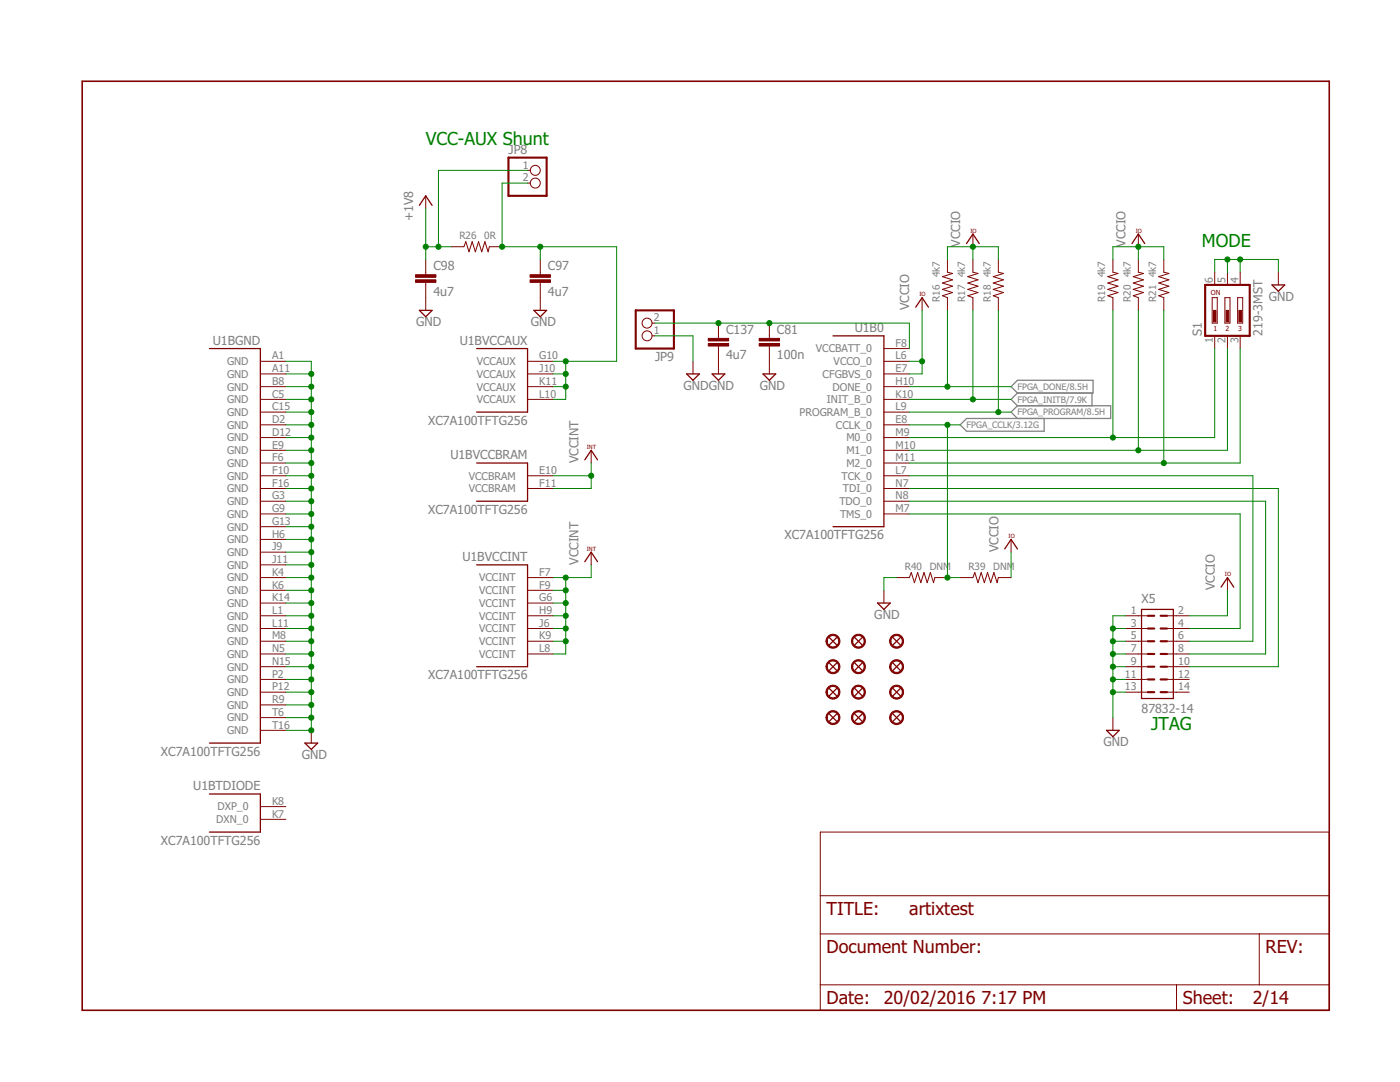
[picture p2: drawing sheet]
<svg xmlns="http://www.w3.org/2000/svg" width="279mm" height="216mm" viewBox="0 0 279 216" stroke-linecap="round" stroke-linejoin="round" font-family="sans-serif">
<path d="M201.8 77.2l1.3-1.3h15v2.5h-15zM203.1 78.4l-1.3 1.3 1.3 1.3M217.9 78.4v2.6M203.1 81h18.6v2.5h-28.8l-1.3 1.3 1.3 1.2h15.5v-2.5M203.1 81l-1.3 1.2 1.3 1.3" fill="none" stroke="#808080" stroke-width=".25"/>
<path d="M16.4 16.2h248.9v185.4h-248.9z" fill="none" stroke="#800000" stroke-width=".32"/>
<g fill="none" stroke="#800000" stroke-width=".2">
<path d="M85 39.1v2.5M105.3 34h.6M105.3 36.5h.6M85 51.8v3M85 56.3v5.6M90 49.2h2.6l.4-1 .6 2 .6-2 .7 2 .6-2 .6 2 .7-2 .6 2 .3-1h2.5M107.8 51.8v3M107.8 56.3v5.6M184 59.4v2.5M189.1 51.8v2.5l1 .3-2 .6 2 .6-2 .7 2 .6-2 .6 2 .7-2 .6 1 .4v2.5M194.2 51.8v2.5l1 .3-2.1 .6 2.1 .6-2.1 .7 2.1 .6-2.1 .6 2.1 .7-2.1 .6 1.1 .4v2.5M194.2 46.7v2.5"/>
<path d="M199.2 51.8v2.5l1.1 .3-2.1 .6 2.1 .6-2.1 .7 2.1 .6-2.1 .6 2.1 .7-2.1 .6 1 .4v2.5M222.1 51.8v2.5l1 .3-2 .6 2 .6-2 .7 2 .6-2 .6 2 .7-2 .6 1 .4v2.5M227.2 51.8v2.5l1 .3-2 .6 2 .6-2 .7 2 .6-2 .6 2 .7-2 .6 1 .4v2.5M227.2 46.7v2.5M232.3 51.8v2.5l1 .3-2.1 .6 2.1 .6-2.1 .7 2.1 .6-2.1 .6 2.1 .7-2.1 .6 1.1 .4v2.5M241.9 59.4h1v5.1h-1zM242.4 54.3v2.6M244.5 59.4h1v5.1h-1zM245 54.3v2.6M247 59.4h1v5.1h-1zM247.5 54.3v2.6M255.1 54.3v2.6"/>
<path d="M52 72.1h5M52 74.6h5M52 77.2h5M52 79.7h5M105.3 72.1h5.1M105.3 74.6h5.1M105.3 77.2h5.1M105.3 79.7h5.1M130.1 64.5h.6M130.1 67h.6M138.3 72.1v2.5M143.4 64.5v3"/>
<path d="M143.4 69v5.6M153.5 64.5v3M153.5 69v5.6M176.4 72.1h5.1M176.4 74.6h5.1M176.4 77.2h5.1M176.4 79.7h5.1M176.4 69.6h5.1M242.4 67v2.6M245 67v2.6M247.5 67v2.6M52 82.2h5"/>
<path d="M52 84.8h5M52 87.3h5M52 89.9h5M52 92.4h5M52 94.9h5M52 97.5h5M105.3 94.9h5.1M105.3 97.5h5.1M118 89.9v2.5M176.4 82.2h5.1M176.4 84.8h5.1M176.4 87.3h5.1"/>
<path d="M176.4 89.9h5.1M176.4 92.4h5.1M176.4 94.9h5.1M176.4 97.5h5.1M52 100h5M52 102.6h5M52 105.1h5M52 107.6h5M52 110.2h5M52 112.7h5M52 115.3h5M52 117.8h5"/>
<path d="M105.3 115.3h5.1M105.3 117.8h5.1M118 110.2v2.5M176.4 100h5.1M176.4 102.6h5.1M176.4 117.8v2.5M178.9 115.3h2.6l.4-1.1 .6 2.1 .6-2.1 .7 2.1 .6-2.1 .6 2.1 .7-2.1 .6 2.1 .3-1h2.5M191.6 115.3h2.6l.3-1.1 .7 2.1 .6-2.1 .6 2.1 .7-2.1 .6 2.1 .7-2.1 .6 2.1 .2-1h2.6M201.8 107.6v2.6M245 115.3v2.5M52 120.3h5M52 122.9h5"/>
<path d="M52 125.4h5M52 128h5M52 130.5h5M52 133h5M52 135.6h5M52 138.1h5M105.3 120.3h5.1M105.3 122.9h5.1M105.3 125.4h5.1M105.3 128h5.1M105.3 130.5h5.1M224.6 122.9h4.5"/>
<path d="M224.6 125.4h4.5M224.6 128h4.5M224.6 130.5h4.5M224.6 133h4.5M224.6 135.6h4.5M224.6 138.1h4.5M232.9 122.9h4.4M232.9 125.4h4.4M232.9 128h4.4M232.9 130.5h4.4M232.9 133h4.4M232.9 135.6h4.4"/>
<path d="M232.9 138.1h4.4M52 140.7h5M52 143.2h5M52 145.7h5M62.1 145.7v2.6M222.1 143.2v2.5M52 161h5M52 163.5h5M163.7 166h101.6v35.6h-101.6zM163.7 178.7h101.6M163.7 186.4h101.6M163.7 196.5h101.6"/>
<path d="M234.8 196.5v5.1M251.3 186.4v10.1"/>
<circle cx="106.8" cy="34" r=".99"/>
<circle cx="106.8" cy="36.5" r=".99"/>
<circle cx="129.1" cy="67" r=".99"/>
<circle cx="129.1" cy="64.5" r=".99"/>
</g>
<g fill="none" stroke="#800000" stroke-width=".25">
<path d="M83.7 41l1.3-1.9 1.2 1.9M192.9 48.6l1.3-1.9 1.2 1.9M225.9 48.6l1.3-1.9 1.3 1.9M253.9 56.9h2.5l-1.3 1.2zM41.8 69.6h10.2v78.7h-10.2M83.7 61.9h2.5l-1.2 1.3zM95.1 69.6h10.2v12.6h-10.2M106.6 61.9h2.5l-1.3 1.3zM137 74.6h2.6l-1.3 1.3zM142.1 74.6h2.6l-1.3 1.3zM152.3 74.6h2.5l-1.3 1.3zM166.2 67h10.2v38.1h-10.2"/>
<path d="M182.8 61.3l1.2-1.9 1.3 1.9M95.1 92.4h10.2v7.6h-10.2M116.7 91.8l1.3-1.9 1.3 1.9M95.1 112.7h10.2v20.3h-10.2M116.7 112.1l1.3-1.9 1.3 1.9M200.5 109.5l1.3-1.9 1.3 1.9M243.7 117.2l1.3-1.9 1.2 1.9M165.5 132.3l1.5 1.5M165.5 127.2l1.5 1.5M165.5 137.4l1.5 1.5M167 132.3l-1.5 1.5M167 127.2l-1.5 1.5"/>
<path d="M167 137.4l-1.5 1.5M170.6 137.4l1.5 1.5M170.6 132.3l1.5 1.5M170.6 127.2l1.5 1.5M172.1 127.2l-1.5 1.5M172.1 132.3l-1.5 1.5M172.1 137.4l-1.5 1.5M175.1 120.3h2.6l-1.3 1.3zM178.2 127.2l1.5 1.5M178.2 132.3l1.5 1.5M178.2 137.4l1.5 1.5M179.7 127.2l-1.5 1.5"/>
<path d="M179.7 132.3l-1.5 1.5M179.7 137.4l-1.5 1.5M227.8 121.6h6.4v17.8h-6.4zM41.8 158.4h10.2v7.6h-10.2M60.9 148.3h2.5l-1.3 1.2zM165.5 142.4l1.5 1.6M167 142.4l-1.5 1.6M170.6 142.4l1.5 1.6M172.1 142.4l-1.5 1.6M178.2 142.4l1.5 1.6M179.7 142.4l-1.5 1.6M220.8 145.7h2.6l-1.3 1.3z"/>
</g>
<g fill="#800000" stroke="#800000" stroke-width=".2">
<path d="M165.2 132.1a1.39 1.39 0 0 1 2.2 .2 1.39 1.39 0 0 1-.8 2.1 1.39 1.39 0 0 1-1.8-1.4h.3a1.14 1.14 0 0 1 1.7-.9 1.14 1.14 0 0 1 .1 1.9 1.14 1.14 0 0 1-1.8-.7v-.3h-.3z" fill-rule="evenodd"/>
<path d="M165.2 127a1.39 1.39 0 0 1 2.2 .2 1.39 1.39 0 0 1-.8 2.1 1.39 1.39 0 0 1-1.8-1.3h.3a1.14 1.14 0 0 1 1.7-1 1.14 1.14 0 0 1 .1 1.9 1.14 1.14 0 0 1-1.8-.7v-.2h-.3z" fill-rule="evenodd"/>
<path d="M165.2 137.2a1.39 1.39 0 0 1 2.2 .2 1.39 1.39 0 0 1-.8 2.1 1.39 1.39 0 0 1-1.8-1.4h.3a1.14 1.14 0 0 1 1.7-.9 1.14 1.14 0 0 1 .1 1.9 1.14 1.14 0 0 1-1.8-.7v-.3h-.3z" fill-rule="evenodd"/>
<path d="M165.2 142.2a1.39 1.39 0 0 1 2.2 .3 1.39 1.39 0 0 1-.8 2 1.39 1.39 0 0 1-1.8-1.3h.3a1.14 1.14 0 0 1 1.7-1 1.14 1.14 0 0 1 .1 2 1.14 1.14 0 0 1-1.8-.7v-.3h-.3z" fill-rule="evenodd"/>
<path d="M170.3 127a1.39 1.39 0 0 1 2.2 .2 1.39 1.39 0 0 1-.8 2.1 1.39 1.39 0 0 1-1.8-1.3h.3a1.14 1.14 0 0 1 1.7-1 1.14 1.14 0 0 1 .1 1.9 1.14 1.14 0 0 1-1.8-.7v-.2h-.3z" fill-rule="evenodd"/>
<path d="M170.3 132.1a1.39 1.39 0 0 1 2.2 .2 1.39 1.39 0 0 1-.8 2.1 1.39 1.39 0 0 1-1.8-1.4h.3a1.14 1.14 0 0 1 1.7-.9 1.14 1.14 0 0 1 .1 1.9 1.14 1.14 0 0 1-1.8-.7v-.3h-.3z" fill-rule="evenodd"/>
<path d="M170.3 137.2a1.39 1.39 0 0 1 2.2 .2 1.39 1.39 0 0 1-.8 2.1 1.39 1.39 0 0 1-1.8-1.4h.3a1.14 1.14 0 0 1 1.7-.9 1.14 1.14 0 0 1 .1 1.9 1.14 1.14 0 0 1-1.8-.7v-.3h-.3z" fill-rule="evenodd"/>
<path d="M170.3 142.2a1.39 1.39 0 0 1 2.2 .3 1.39 1.39 0 0 1-.8 2 1.39 1.39 0 0 1-1.8-1.3h.3a1.14 1.14 0 0 1 1.7-1 1.14 1.14 0 0 1 .1 2 1.14 1.14 0 0 1-1.8-.7v-.3h-.3z" fill-rule="evenodd"/>
<path d="M177.9 127a1.4 1.4 0 0 1 2.2 .2 1.4 1.4 0 0 1-.8 2.1 1.4 1.4 0 0 1-1.8-1.3h.3a1.14 1.14 0 0 1 1.7-1 1.14 1.14 0 0 1 .1 1.9 1.14 1.14 0 0 1-1.8-.7v-.2h-.3z" fill-rule="evenodd"/>
<path d="M177.9 132.1a1.4 1.4 0 0 1 2.2 .2 1.4 1.4 0 0 1-.8 2.1 1.4 1.4 0 0 1-1.8-1.4h.3a1.14 1.14 0 0 1 1.7-.9 1.14 1.14 0 0 1 .1 1.9 1.14 1.14 0 0 1-1.8-.7v-.3h-.3z" fill-rule="evenodd"/>
<path d="M177.9 142.2a1.4 1.4 0 0 1 2.2 .2 1.4 1.4 0 0 1-.8 2.1 1.4 1.4 0 0 1-1.8-1.3h.3a1.14 1.14 0 0 1 1.7-1 1.14 1.14 0 0 1 .1 2 1.14 1.14 0 0 1-1.8-.7v-.3h-.3z" fill-rule="evenodd"/>
<path d="M177.9 137.2a1.4 1.4 0 0 1 2.2 .2 1.4 1.4 0 0 1-.8 2 1.4 1.4 0 0 1-1.8-1.3h.3a1.14 1.14 0 0 1 1.7-.9 1.14 1.14 0 0 1 .1 1.9 1.14 1.14 0 0 1-1.8-.7v-.3h-.3z" fill-rule="evenodd"/>
</g>
<g fill="none" stroke="#800000" stroke-width=".42">
<path d="M101.5 31.5h7.6v7.6h-7.6zM240.5 56.9h8.9v10.1h-8.9zM126.9 61.9h7.6v7.7h-7.6zM229.1 122.9h1.3M229.1 125.4h1.3M229.1 128h1.3M229.1 130.5h1.3M229.1 133h1.3M229.1 135.6h1.3M229.1 138.1h1.3M231.6 122.9h1.3M231.6 125.4h1.3"/>
<path d="M231.6 128h1.3M231.6 130.5h1.3M231.6 133h1.3M231.6 135.6h1.3M231.6 138.1h1.3"/>
</g>
<g fill="#800000" stroke="#800000" stroke-width=".2">
<path d="M242.2 61.9h.5v2.3h-.5z"/>
<path d="M244.7 61.9h.5v2.3h-.5z"/>
<path d="M247.2 61.9h.6v2.3h-.6z"/>
<path d="M105.8 55.8h4.1v.5h-4.1z"/>
<path d="M105.8 54.8h4.1v.5h-4.1z"/>
<path d="M82.9 55.8h4.1v.5h-4.1z"/>
<path d="M82.9 54.8h4.1v.5h-4.1z"/>
<path d="M151.5 68.5h4.1v.5h-4.1z"/>
<path d="M151.5 67.5h4.1v.5h-4.1z"/>
<path d="M141.4 68.5h4v.5h-4z"/>
<path d="M141.4 67.5h4v.5h-4z"/>
</g>
<g fill="none" stroke="#008000" stroke-width=".2">
<path d="M105.3 36.5h-5.1v12.7h22.9v22.9h-12.7M105.3 34h-17.8v15.2M85 49.2h5M85 41.6v10.2M107.8 49.2v2.6M189.1 51.8v-2.6h10.1v2.6M194.2 49.2v2.6M222.1 51.8v-2.6h10.2v2.6M227.2 49.2v2.6M242.4 54.3v-2.5h12.7v2.5M245 51.8v2.5M247.5 51.8v2.5"/>
<path d="M57 72.1h5.1v73.6h-5.1M57 79.7h5.1M57 77.2h5.1M57 74.6h5.1M110.4 77.2h2.5M110.4 74.6h2.5M112.9 72.1v7.6h-2.5M130.7 67h7.6v5.1M130.7 64.5h50.8v5.1M181.5 72.1h2.5M181.5 79.7h20.3M181.5 77.2h20.3"/>
<path d="M184 61.9v12.7h-2.5M189.1 61.9v15.3M194.2 61.9v17.8M199.2 61.9v20.3M222.1 61.9v25.4M227.2 61.9v28M232.3 61.9v30.5M242.4 69.6v17.7h-60.9M245 69.6v20.3h-63.5M247.5 69.6v22.8h-66M57 97.5h5.1M57 94.9h5.1"/>
<path d="M57 92.4h5.1M57 89.9h5.1M57 87.3h5.1M57 84.8h5.1M57 82.2h5.1M110.4 94.9h7.6M118 92.4v5.1h-7.6M181.5 97.5h73.6v35.5h-17.8M181.5 94.9h68.5v33.1h-12.7M181.5 84.8h10.1M181.5 82.2h20.3M189.1 84.8v30.5h2.5"/>
<path d="M57 117.8h5.1M57 115.3h5.1M57 112.7h5.1M57 110.2h5.1M57 107.6h5.1M57 105.1h5.1M57 102.6h5.1M57 100h5.1M110.4 117.8h2.5M112.9 115.3v15.2h-2.5M118 112.7v2.6h-7.6M178.9 115.3h-2.5v2.5"/>
<path d="M181.5 100h71.1v30.5h-15.3M181.5 102.6h66v22.8h-10.2M201.8 110.2v5.1M245 117.8v5.1h-7.7M57 138.1h5.1M57 135.6h5.1M57 133h5.1M57 130.5h5.1M57 128h5.1M57 125.4h5.1M57 122.9h5.1M57 120.3h5.1"/>
<path d="M110.4 128h2.5M110.4 125.4h2.5M110.4 122.9h2.5M110.4 120.3h2.5M222.1 138.1h2.5M222.1 135.6h2.5M222.1 133h2.5M222.1 130.5h2.5M222.1 128h2.5M222.1 125.4h2.5M224.6 122.9h-2.5v20.3M57 143.2h5.1"/>
<path d="M57 140.7h5.1"/>
</g>
<g fill="#008000" stroke="#008000" stroke-width=".2">
<circle cx="62.1" cy="143.2" r=".51"/>
<circle cx="62.1" cy="140.7" r=".51"/>
<circle cx="62.1" cy="138.1" r=".51"/>
<circle cx="62.1" cy="135.6" r=".51"/>
<circle cx="62.1" cy="133" r=".51"/>
<circle cx="62.1" cy="130.5" r=".51"/>
<circle cx="62.1" cy="128" r=".51"/>
<circle cx="62.1" cy="125.4" r=".51"/>
<circle cx="62.1" cy="122.9" r=".51"/>
<circle cx="62.1" cy="120.3" r=".51"/>
<circle cx="62.1" cy="117.8" r=".51"/>
<circle cx="62.1" cy="115.3" r=".51"/>
<circle cx="62.1" cy="112.7" r=".51"/>
<circle cx="62.1" cy="110.2" r=".51"/>
<circle cx="62.1" cy="107.6" r=".51"/>
<circle cx="62.1" cy="105.1" r=".51"/>
<circle cx="62.1" cy="102.6" r=".51"/>
<circle cx="62.1" cy="100" r=".51"/>
<circle cx="62.1" cy="97.5" r=".51"/>
<circle cx="62.1" cy="94.9" r=".51"/>
<circle cx="62.1" cy="92.4" r=".51"/>
<circle cx="62.1" cy="89.9" r=".51"/>
<circle cx="62.1" cy="87.3" r=".51"/>
<circle cx="62.1" cy="84.8" r=".51"/>
<circle cx="62.1" cy="82.2" r=".51"/>
<circle cx="62.1" cy="79.7" r=".51"/>
<circle cx="62.1" cy="77.2" r=".51"/>
<circle cx="62.1" cy="74.6" r=".51"/>
<circle cx="62.1" cy="145.7" r=".51"/>
<circle cx="222.1" cy="138.1" r=".51"/>
<circle cx="222.1" cy="135.6" r=".51"/>
<circle cx="222.1" cy="133" r=".51"/>
<circle cx="222.1" cy="130.5" r=".51"/>
<circle cx="222.1" cy="128" r=".51"/>
<circle cx="222.1" cy="125.4" r=".51"/>
<circle cx="245" cy="51.8" r=".51"/>
<circle cx="247.5" cy="51.8" r=".51"/>
<circle cx="118" cy="94.9" r=".51"/>
<circle cx="112.9" cy="117.8" r=".51"/>
<circle cx="112.9" cy="120.3" r=".51"/>
<circle cx="112.9" cy="122.9" r=".51"/>
<circle cx="112.9" cy="125.4" r=".51"/>
<circle cx="112.9" cy="128" r=".51"/>
<circle cx="112.9" cy="115.3" r=".51"/>
<circle cx="112.9" cy="74.6" r=".51"/>
<circle cx="112.9" cy="77.2" r=".51"/>
<circle cx="112.9" cy="72.1" r=".51"/>
<circle cx="107.8" cy="49.2" r=".51"/>
<circle cx="100.2" cy="49.2" r=".51"/>
<circle cx="222.1" cy="87.3" r=".51"/>
<circle cx="227.2" cy="89.9" r=".51"/>
<circle cx="232.3" cy="92.4" r=".51"/>
<circle cx="194.2" cy="79.7" r=".51"/>
<circle cx="199.2" cy="82.2" r=".51"/>
<circle cx="227.2" cy="49.2" r=".51"/>
<circle cx="194.2" cy="49.2" r=".51"/>
<circle cx="184" cy="72.1" r=".51"/>
<circle cx="189.1" cy="77.2" r=".51"/>
<circle cx="153.5" cy="64.5" r=".51"/>
<circle cx="143.4" cy="64.5" r=".51"/>
<circle cx="189.1" cy="84.8" r=".51"/>
<circle cx="189.1" cy="115.3" r=".51"/>
<circle cx="85" cy="49.2" r=".51"/>
<circle cx="87.5" cy="49.2" r=".51"/>
</g>
<g font-size="3.6" fill="#008000">
<text x="85" y="28.9">VCC-AUX Shunt</text>
<text x="239.9" y="49.2">MODE</text>
<text x="229.7" y="145.7">JTAG</text>
</g>
<g font-size="3.6" fill="#800000">
<text x="165" y="182.5">TITLE:</text>
<text x="181.5" y="182.5">artixtest</text>
<text x="165" y="190.2">Document Number:</text>
<text x="252.6" y="190.2">REV:</text>
<text x="165" y="200.3">Date:</text>
<text x="176.4" y="200.3">20/02/2016</text>
<text x="195.8" y="200.3">7:17 PM</text>
<text x="236.1" y="200.3">Sheet:</text>
<text x="250" y="200.3">2/14</text>
</g>
<g font-size="2.5" fill="#808080">
<text x="101.5" y="30.8">JP8</text>
<text x="82.4" y="44.2" transform="rotate(-90 82.4 44.2)">+1V8</text>
<text x="86.5" y="53.9">C98</text>
<text x="109.4" y="53.9">C97</text>
<text x="191.6" y="49.2" transform="rotate(-90 191.6 49.2)">VCCIO</text>
<text x="224.6" y="49.2" transform="rotate(-90 224.6 49.2)">VCCIO</text>
<text x="86.5" y="59">4u7</text>
<text x="109.4" y="59">4u7</text>
<text x="83.1" y="65.1">GND</text>
<text x="105.9" y="65.1">GND</text>
<text x="181.5" y="61.9" transform="rotate(-90 181.5 61.9)">VCCIO</text>
<text x="253.2" y="60">GND</text>
<text x="42.5" y="68.8">U1BGND</text>
<text x="91.7" y="68.8">U1BVCCAUX</text>
<text x="130.7" y="72">JP9</text>
<text x="144.9" y="71.7">4u7</text>
<text x="144.9" y="66.6">C137</text>
<text x="155.1" y="71.7">100n</text>
<text x="155.1" y="66.6">C81</text>
<text x="170.6" y="66.2">U1B0</text>
<text x="239.9" y="67" transform="rotate(-90 239.9 67)">S1</text>
<text x="251.9" y="67" transform="rotate(-90 251.9 67)">219-3MST</text>
<text x="136.4" y="77.8">GNDGND</text>
<text x="151.6" y="77.8">GND</text>
<text x="85.4" y="84.8">XC7A100TFTG256</text>
<text x="89.9" y="91.6">U1BVCCBRAM</text>
<text x="115.4" y="92.4" transform="rotate(-90 115.4 92.4)">VCCINT</text>
<text x="85.4" y="102.6">XC7A100TFTG256</text>
<text x="156.5" y="107.6">XC7A100TFTG256</text>
<text x="92.3" y="112">U1BVCCINT</text>
<text x="115.4" y="112.7" transform="rotate(-90 115.4 112.7)">VCCINT</text>
<text x="199.3" y="110.2" transform="rotate(-90 199.3 110.2)">VCCIO</text>
<text x="242.4" y="117.8" transform="rotate(-90 242.4 117.8)">VCCIO</text>
<text x="174.5" y="123.5">GND</text>
<text x="227.8" y="120.3">X5</text>
<text x="85.4" y="135.6">XC7A100TFTG256</text>
<text x="227.8" y="142.2">87832-14</text>
<text x="220.2" y="148.9">GND</text>
<text x="32.1" y="150.8">XC7A100TFTG256</text>
<text x="60.2" y="151.4">GND</text>
<text x="38.6" y="157.7">U1BTDIODE</text>
<text x="32.1" y="168.6">XC7A100TFTG256</text>
</g>
<g font-size="2.1" fill="#808080">
<text x="104.3" y="33.6">1</text>
<text x="104.3" y="36.2">2</text>
<text x="242.1" y="56.5" transform="rotate(-90 242.1 56.5)">6</text>
<text x="244.6" y="56.5" transform="rotate(-90 244.6 56.5)">5</text>
<text x="247.1" y="56.5" transform="rotate(-90 247.1 56.5)">4</text>
<text x="130.5" y="64.1">2</text>
<text x="54.3" y="71.7">A1</text>
<text x="107.6" y="71.7">G10</text>
<text x="130.5" y="66.6">1</text>
<text x="162.8" y="70.3">VCCBATT_0</text>
<text x="178.7" y="69.2">F8</text>
<text x="178.7" y="71.7">L6</text>
<text x="242.1" y="68.5" transform="rotate(-90 242.1 68.5)">1</text>
<text x="244.6" y="68.5" transform="rotate(-90 244.6 68.5)">2</text>
<text x="247.1" y="68.5" transform="rotate(-90 247.1 68.5)">3</text>
<text x="45.3" y="72.8">GND</text>
<text x="45.3" y="75.4">GND</text>
<text x="45.3" y="77.9">GND</text>
<text x="54.3" y="74.3">A11</text>
<text x="54.3" y="76.8">B8</text>
<text x="95.2" y="72.8">VCCAUX</text>
<text x="95.2" y="75.4">VCCAUX</text>
<text x="95.2" y="77.9">VCCAUX</text>
<text x="107.6" y="74.3">J10</text>
<text x="107.6" y="76.8">K11</text>
<text x="164.2" y="75.4">CFGBVS_0</text>
<text x="166.1" y="77.9">DONE_0</text>
<text x="166.4" y="72.8">VCCO_0</text>
<text x="178.7" y="74.3">E7</text>
<text x="178.7" y="76.8">H10</text>
<text x="45.3" y="80.5">GND</text>
<text x="45.3" y="83">GND</text>
<text x="54.3" y="79.3">C5</text>
<text x="54.3" y="81.9">C15</text>
<text x="95.2" y="80.5">VCCAUX</text>
<text x="107.6" y="79.3">L10</text>
<text x="159.6" y="83">PROGRAM_B_0</text>
<text x="165" y="80.5">INIT_B_0</text>
<text x="178.7" y="79.3">K10</text>
<text x="178.7" y="81.9">L9</text>
<text x="45.3" y="85.5">GND</text>
<text x="45.3" y="88.1">GND</text>
<text x="54.3" y="84.4">D2</text>
<text x="54.3" y="87">D12</text>
<text x="54.3" y="89.5">E9</text>
<text x="166.8" y="85.5">CCLK_0</text>
<text x="168.9" y="88.1">M0_0</text>
<text x="178.7" y="84.4">E8</text>
<text x="178.7" y="87">M9</text>
<text x="178.7" y="89.5">M10</text>
<text x="45.3" y="90.6">GND</text>
<text x="45.3" y="93.2">GND</text>
<text x="45.3" y="95.7">GND</text>
<text x="54.3" y="92">F6</text>
<text x="54.3" y="94.6">F10</text>
<text x="93.6" y="95.7">VCCBRAM</text>
<text x="107.6" y="94.6">E10</text>
<text x="167.9" y="95.7">TCK_0</text>
<text x="168.9" y="90.6">M1_0</text>
<text x="168.9" y="93.2">M2_0</text>
<text x="178.7" y="92">M11</text>
<text x="178.7" y="94.6">L7</text>
<text x="45.3" y="98.2">GND</text>
<text x="45.3" y="100.8">GND</text>
<text x="54.3" y="97.1">F16</text>
<text x="54.3" y="99.7">G3</text>
<text x="93.6" y="98.2">VCCBRAM</text>
<text x="107.6" y="97.1">F11</text>
<text x="167.5" y="100.8">TDO_0</text>
<text x="168.2" y="98.2">TDI_0</text>
<text x="178.7" y="97.1">N7</text>
<text x="178.7" y="99.7">N8</text>
<text x="45.3" y="103.3">GND</text>
<text x="45.3" y="105.9">GND</text>
<text x="54.3" y="102.2">G9</text>
<text x="54.3" y="104.7">G13</text>
<text x="54.3" y="107.3">H6</text>
<text x="167.6" y="103.3">TMS_0</text>
<text x="178.7" y="102.2">M7</text>
<text x="45.3" y="108.4">GND</text>
<text x="45.3" y="110.9">GND</text>
<text x="45.3" y="113.5">GND</text>
<text x="54.3" y="109.8">J9</text>
<text x="54.3" y="112.4">J11</text>
<text x="45.3" y="116">GND</text>
<text x="45.3" y="118.6">GND</text>
<text x="54.3" y="114.9">K4</text>
<text x="54.3" y="117.4">K6</text>
<text x="54.3" y="120">K14</text>
<text x="95.6" y="116">VCCINT</text>
<text x="95.6" y="118.6">VCCINT</text>
<text x="107.6" y="114.9">F7</text>
<text x="107.6" y="117.4">F9</text>
<text x="107.6" y="120">G6</text>
<text x="45.3" y="121.1">GND</text>
<text x="45.3" y="123.6">GND</text>
<text x="54.3" y="122.5">L1</text>
<text x="54.3" y="125.1">L11</text>
<text x="95.6" y="121.1">VCCINT</text>
<text x="95.6" y="123.6">VCCINT</text>
<text x="107.6" y="122.5">H9</text>
<text x="107.6" y="125.1">J6</text>
<text x="225.7" y="122.5">1</text>
<text x="225.7" y="125.1">3</text>
<text x="235.2" y="122.5">2</text>
<text x="235.2" y="125.1">4</text>
<text x="45.3" y="126.2">GND</text>
<text x="45.3" y="128.7">GND</text>
<text x="45.3" y="131.3">GND</text>
<text x="54.3" y="127.6">M8</text>
<text x="54.3" y="130.1">N5</text>
<text x="95.6" y="126.2">VCCINT</text>
<text x="95.6" y="128.7">VCCINT</text>
<text x="95.6" y="131.3">VCCINT</text>
<text x="107.6" y="127.6">K9</text>
<text x="107.6" y="130.1">L8</text>
<text x="225.7" y="127.6">5</text>
<text x="225.7" y="130.1">7</text>
<text x="235.2" y="127.6">6</text>
<text x="235.2" y="130.1">8</text>
<text x="45.3" y="133.8">GND</text>
<text x="45.3" y="136.3">GND</text>
<text x="54.3" y="132.7">N15</text>
<text x="54.3" y="135.2">P2</text>
<text x="54.3" y="137.8">P12</text>
<text x="224.5" y="135.2">11</text>
<text x="224.5" y="137.8">13</text>
<text x="225.7" y="132.7">9</text>
<text x="235.2" y="132.7">10</text>
<text x="235.2" y="135.2">12</text>
<text x="235.2" y="137.8">14</text>
<text x="45.3" y="138.9">GND</text>
<text x="45.3" y="141.4">GND</text>
<text x="45.3" y="143.9">GND</text>
<text x="54.3" y="140.3">R9</text>
<text x="54.3" y="142.8">T6</text>
<text x="45.3" y="146.5">GND</text>
<text x="54.3" y="145.4">T16</text>
<text x="43.4" y="161.7">DXP_0</text>
<text x="54.3" y="160.6">K8</text>
<text x="43.2" y="164.3">DXN_0</text>
<text x="54.3" y="163.1">K7</text>
</g>
<g font-size="2" fill="#808080">
<text x="91.7" y="47.7">R26</text>
<text x="96.7" y="47.7">0R</text>
<text x="187.6" y="55.3" transform="rotate(-90 187.6 55.3)">4k7</text>
<text x="192.6" y="55.3" transform="rotate(-90 192.6 55.3)">4k7</text>
<text x="197.7" y="55.3" transform="rotate(-90 197.7 55.3)">4k7</text>
<text x="220.6" y="55.3" transform="rotate(-90 220.6 55.3)">4k7</text>
<text x="225.7" y="55.3" transform="rotate(-90 225.7 55.3)">4k7</text>
<text x="230.7" y="55.3" transform="rotate(-90 230.7 55.3)">4k7</text>
<text x="187.6" y="60.3" transform="rotate(-90 187.6 60.3)">R16</text>
<text x="192.6" y="60.3" transform="rotate(-90 192.6 60.3)">R17</text>
<text x="197.7" y="60.3" transform="rotate(-90 197.7 60.3)">R18</text>
<text x="220.6" y="60.3" transform="rotate(-90 220.6 60.3)">R19</text>
<text x="225.7" y="60.3" transform="rotate(-90 225.7 60.3)">R20</text>
<text x="230.7" y="60.3" transform="rotate(-90 230.7 60.3)">R21</text>
<text x="180.6" y="113.7">R40</text>
<text x="185.5" y="113.7">DNM</text>
<text x="193.3" y="113.7">R39</text>
<text x="198.2" y="113.7">DNM</text>
</g>
<g font-size="1.8" fill="#808080">
<text x="203.1" y="77.8">FPGA_DONE/8.5H</text>
<text x="203.1" y="80.3">FPGA_INITB/7.9K</text>
<text x="203.1" y="82.9">FPGA_PROGRAM/8.5H</text>
<text x="192.9" y="85.4">FPGA_CCLK/3.12G</text>
</g>
<g font-size="1.4" fill="#800000">
<text x="241.7" y="58.9">ON</text>
<text x="242.2" y="66">1</text>
<text x="244.6" y="66">2</text>
<text x="247.1" y="66">3</text>
</g>
<g font-size="1.1" fill="#800000">
<text x="193.7" y="46.4">IO</text>
<text x="226.7" y="46.4">IO</text>
<text x="183.5" y="59.1">IO</text>
<text x="117.1" y="89.6">INT</text>
<text x="201.3" y="107.4">IO</text>
<text x="117.1" y="109.9">INT</text>
<text x="244.5" y="115">IO</text>
</g>
</svg>
